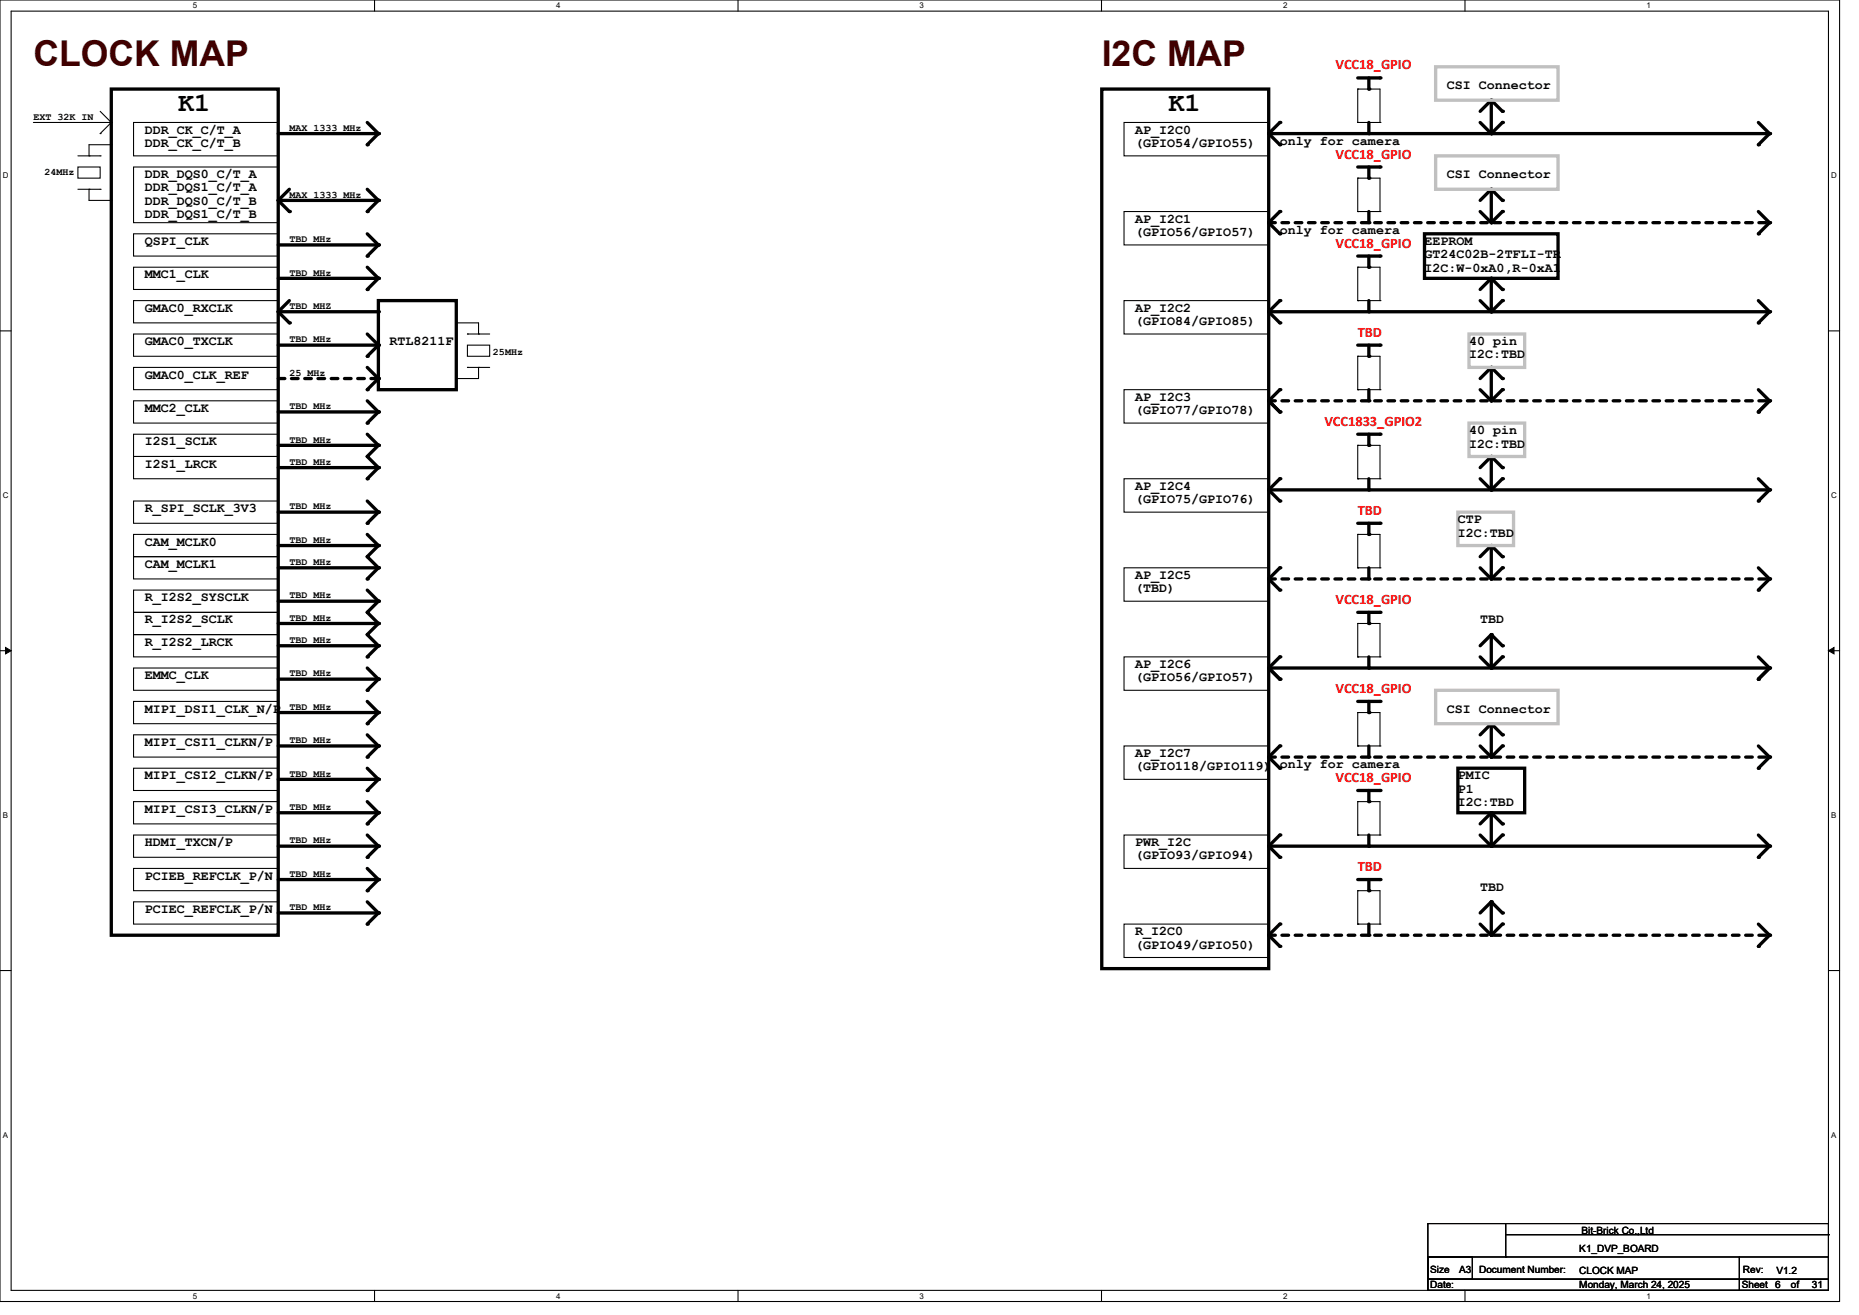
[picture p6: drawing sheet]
<svg xmlns="http://www.w3.org/2000/svg" width="297mm" height="210mm" viewBox="0 0 297 210" stroke-linecap="round" stroke-linejoin="round" font-family="sans-serif">
<path d="M0 0h293.9v207.8h-293.9zM1.8 1.8h290.3v204.3h-290.3z" fill="none" stroke="#000" stroke-width=".17"/>
<g fill="#fff">
<path d="M30.8 .2h.7v1.4h-.7z"/>
<path d="M30.8 206.2h.7v1.5h-.7z"/>
</g>
<path d="M59.8 0v1.8M59.8 206.1v1.7" fill="none" stroke="#000" stroke-width=".17"/>
<g fill="#fff">
<path d="M88.9 .2h.7v1.4h-.7z"/>
<path d="M88.9 206.2h.7v1.5h-.7z"/>
</g>
<path d="M117.9 0v1.8M117.9 206.1v1.7" fill="none" stroke="#000" stroke-width=".17"/>
<g fill="#fff">
<path d="M146.9 .2h.7v1.4h-.7z"/>
<path d="M146.9 206.2h.7v1.5h-.7z"/>
</g>
<path d="M176 0v1.8M176 206.1v1.7" fill="none" stroke="#000" stroke-width=".17"/>
<g fill="#fff">
<path d="M205 .2h.7v1.4h-.7z"/>
<path d="M205 206.2h.7v1.5h-.7z"/>
</g>
<path d="M234.1 0v1.8M234.1 206.1v1.7" fill="none" stroke="#000" stroke-width=".17"/>
<g fill="#fff">
<path d="M263.1 .2h.7v1.4h-.7z"/>
<path d="M263.1 206.2h.7v1.5h-.7z"/>
<path d="M.4 27.3h1v1.4h-1z"/>
<path d="M292.6 27.3h.9v1.4h-.9z"/>
<path d="M.4 78.4h1v1.4h-1z"/>
<path d="M292.6 78.4h.9v1.4h-.9z"/>
</g>
<path d="M0 52.8h1.8M292.1 52.8h1.8" fill="none" stroke="#000" stroke-width=".17"/>
<g fill="#fff">
<path d="M.4 129.4h.9v1.5h-.9z"/>
<path d="M292.6 129.4h.8v1.5h-.8z"/>
</g>
<path d="M0 103.9h1.8M292.1 103.9h1.8" fill="none" stroke="#000" stroke-width=".17"/>
<path d="M.9 103.4l.9 .5-.9 .5zM292.1 103.9l.9-.5v1z" fill="#000" stroke="#000" stroke-width=".16"/>
<g fill="#fff">
<path d="M.4 180.5h.9v1.4h-.9z"/>
<path d="M292.6 180.5h.8v1.4h-.8z"/>
</g>
<g fill="none" stroke="#000" stroke-width=".17">
<path d="M5.3 19.6h12.5M16 17.8l1.8 1.8M17.8 19.6h.1M17.8 19.6l-1.8 1.7M21.3 19.6h23.1v5.3h-23.1zM179.6 19.6h23.1v5.3h-23.1zM216.9 19.6h.1M216.9 14.2h.1M216.9 14.2v5.4M216.9 14.2h3.6v5.4M216.9 19.6h3.6M220.5 19.6h.1"/>
<path d="M12.4 26.7h3.6v1.7h-3.6zM12.4 24.9h3.6M12.4 30.2h3.6M14.2 24.9h.1M14.2 30.2h.1M14.2 30.2v1.8h3.6M16 24.9h.1M16 30.2h.1M16 21.3h.1M17.8 23.1h.1M17.8 32h.1M17.8 23.1h-3.6v1.8"/>
<path d="M21.3 26.7h23.1v8.9h-23.1zM21.3 37.3h23.1v3.6h-23.1zM179.6 33.8h23.1v5.3h-23.1zM216.9 33.8h.1M216.9 28.4h.1M216.9 28.4v5.4M216.9 28.4h3.6v5.4M216.9 33.8h3.6M220.5 33.8h.1M21.3 42.7h23.1v3.5h-23.1zM21.3 48h23.1v3.6h-23.1zM21.3 53.3h23.1v3.6h-23.1z"/>
<path d="M21.3 58.7h23.1v3.5h-23.1zM72.9 51.6h.1M72.9 51.6h3.6v1.7M74.7 55.1h3.5v1.8h-3.5zM74.7 58.7h.1M74.7 53.3h.1M74.7 58.7h3.5M74.7 53.3h3.5M76.5 58.7h.1M76.5 53.3h.1M76.5 58.7v1.8h-3.6M179.6 48h23.1v5.3h-23.1z"/>
<path d="M216.9 48h.1M216.9 42.7h.1M216.9 56.9h.1M216.9 42.7v5.3M216.9 56.9v5.3M216.9 42.7h3.6v5.3M216.9 56.9h3.6v5.3M216.9 48h3.6M220.5 48h.1M21.3 64h23.1v3.6h-23.1zM21.3 69.3h23.1v3.6h-23.1zM21.3 72.9h23.1v3.6h-23.1z"/>
<path d="M72.9 60.5h.1M179.6 62.2h23.1v5.4h-23.1zM179.6 76.5h23.1v5.3h-23.1zM216.9 62.2h.1M216.9 76.5h.1M216.9 71.1h.1M216.9 71.1v5.4M216.9 71.1h3.6v5.4M216.9 62.2h3.6M216.9 76.5h3.6M220.5 62.2h.1M220.5 76.5h.1"/>
<path d="M21.3 80h23.1v3.6h-23.1zM21.3 85.3h23.1v3.6h-23.1zM21.3 94.2h23.1v3.6h-23.1zM21.3 97.8h23.1v3.5h-23.1zM21.3 88.9h23.1v3.6h-23.1zM179.6 90.7h23.1v5.3h-23.1zM216.9 90.7h.1M216.9 85.3h.1M216.9 99.6h.1M216.9 85.3v5.4M216.9 99.6v5.3M216.9 85.3h3.6v5.4"/>
<path d="M216.9 99.6h3.6v5.3M216.9 90.7h3.6M220.5 90.7h.1M21.3 101.3h23.1v3.6h-23.1zM21.3 106.7h23.1v3.5h-23.1zM21.3 112h23.1v3.6h-23.1zM21.3 117.3h23.1v3.6h-23.1zM179.6 104.9h23.1v5.3h-23.1zM179.6 119.1h23.1v5.4h-23.1zM216.9 104.9h.1M216.9 119.1h.1M216.9 113.8h.1"/>
<path d="M216.9 113.8v5.3M216.9 113.8h3.6v5.3M216.9 104.9h3.6M216.9 119.1h3.6M220.5 104.9h.1M220.5 119.1h.1M21.3 133.3h23.1v3.6h-23.1zM21.3 138.7h23.1v3.5h-23.1zM21.3 122.7h23.1v3.5h-23.1zM21.3 128h23.1v3.6h-23.1zM179.6 133.3h23.1v5.4h-23.1zM216.9 133.3h.1"/>
<path d="M216.9 128h.1M216.9 128v5.3M216.9 128h3.6v5.3M216.9 133.3h3.6M220.5 133.3h.1M0 155h1.8M21.3 144h23.1v3.6h-23.1zM179.6 147.6h23.1v5.3h-23.1zM216.9 147.6h.1M216.9 142.2h.1M216.9 142.2v5.4M216.9 142.2h3.6v5.4"/>
<path d="M216.9 147.6h3.6M220.5 147.6h.1M292.1 155h1.8M228.1 195.4h64v10.7h-64zM240.6 197.2h51.5M240.6 195.4v5.3M292.1 197.2h.1M228.1 200.7h7.1v3.6h-7.1zM228.1 200.7h49.8v3.6h-49.8zM228.1 204.3h49.8v1.8h-49.8zM240.6 200.7h.1M277.9 200.7h14.2v3.6h-14.2z"/>
<path d="M277.9 204.3h14.2v1.8h-14.2z"/>
</g>
<g fill="none" stroke="#000" stroke-width=".53">
<path d="M17.8 14.2h26.6v135.2h-26.6zM58.7 19.6l1.8 1.7M176 14.2h26.7v140.5h-26.7zM204.5 19.6l-1.8 1.7M216.9 12.4h3.6M218.7 12.4v1.8M218.7 19.6v1.7M236.5 19.6l1.8 1.7M238.3 16l-1.8 1.8M238.3 16l1.7 1.8M238.3 16v5.3M240 19.6l-1.7 1.7"/>
<path d="M280.9 19.6l1.8 1.7M44.4 21.3h16.1M44.4 32h16.1M44.4 32l1.8 1.8M44.4 39.1h16.1M46.2 30.2l-1.8 1.8M58.7 30.2l1.8 1.8M58.7 37.3l1.8 1.8M60.5 21.3l-1.8 1.8M60.5 32l-1.8 1.8M60.5 39.1l-1.8 1.8M202.7 21.3h80"/>
<path d="M202.7 21.3l1.8 1.8M204.5 33.8l-1.8 1.8 1.8 1.7M216.9 26.7h3.6M218.7 26.7v1.7M218.7 33.8v1.8M227.6 37.3h21.3v7.1h-21.3zM236.5 33.8l1.8 1.8M238.3 30.2v5.4M238.3 30.2l-1.8 1.8M238.3 30.2l1.7 1.8M240 33.8l-1.7 1.8M280.9 33.8l1.8 1.8-1.8 1.7"/>
<path d="M282.7 21.3l-1.8 1.8M44.4 49.8h16.1M44.4 55.1h16.1M44.4 44.4h16.1M44.4 49.8l1.8 1.8M46.2 48l-1.8 1.8M58.7 42.7l1.8 1.7M58.7 53.3l1.8 1.8M58.7 58.7l1.8 1.8-1.8 1.7M60.5 48h12.4v14.2h-12.4zM60.5 44.4l-1.8 1.8M60.5 55.1l-1.8 1.8"/>
<path d="M202.7 49.8h80M202.7 49.8l1.8 1.8M204.5 48l-1.8 1.8M216.9 40.9h3.6M216.9 55.1h3.6M218.7 40.9v1.8M218.7 48v1.8M218.7 55.1v1.8M236.5 48l1.8 1.8M238.3 44.4v5.4M238.3 58.7v5.3M238.3 44.4l-1.8 1.8"/>
<path d="M238.3 44.4l1.7 1.8M238.3 58.7l-1.8 1.8M238.3 58.7l1.7 1.8M240 48l-1.7 1.8M280.9 48l1.8 1.8M282.7 49.8l-1.8 1.8M44.4 65.8h16.1M44.4 71.1h16.1M44.4 74.7h16.1M58.7 64l1.8 1.8M58.7 69.3l1.8 1.8M60.5 65.8l-1.8 1.8"/>
<path d="M60.5 71.1l-1.8 1.8 1.8 1.8M60.5 74.7l-1.8 1.8M202.7 78.2h80M202.7 78.2l1.8 1.8M204.5 62.2l-1.8 1.8 1.8 1.8M204.5 76.5l-1.8 1.7M216.9 69.3h3.6M218.7 62.2v1.8M218.7 69.3v1.8M218.7 76.5v1.7M236.5 62.2l1.8 1.8M236.5 76.5l1.8 1.7"/>
<path d="M238.3 72.9v5.3M238.3 72.9l-1.8 1.8M238.3 72.9l1.7 1.8M240 62.2l-1.7 1.8M240 76.5l-1.7 1.7M280.9 62.2l1.8 1.8-1.8 1.8M280.9 76.5l1.8 1.7M282.7 78.2l-1.8 1.8M44.4 81.8h16.1M44.4 87.1h16.1M44.4 96h16.1M44.4 99.6h16.1"/>
<path d="M44.4 90.7h16.1M58.7 80l1.8 1.8M58.7 85.3l1.8 1.8M58.7 94.2l1.8 1.8M60.5 81.8l-1.8 1.8M60.5 87.1l-1.8 1.8 1.8 1.8M60.5 96l-1.8 1.8 1.8 1.8M60.5 99.6l-1.8 1.7 1.8 1.8M60.5 90.7l-1.8 1.8M204.5 90.7l-1.8 1.8 1.8 1.7M216.9 83.6h3.6M216.9 97.8h3.6"/>
<path d="M218.7 83.6v1.7M218.7 90.7v1.8M218.7 97.8v1.8M236.5 90.7l1.8 1.8M238.3 87.1v5.4M238.3 87.1l-1.8 1.8M238.3 87.1l1.7 1.8M240 90.7l-1.7 1.8M280.9 90.7l1.8 1.8-1.8 1.7M44.4 103.1h16.1M44.4 108.5h16.1M44.4 113.8h16.1"/>
<path d="M44.4 119.1h16.1M58.7 106.7l1.8 1.8M58.7 112l1.8 1.8M58.7 117.3l1.8 1.8M60.5 103.1l-1.8 1.8M60.5 108.5l-1.8 1.7M60.5 113.8l-1.8 1.8M60.5 119.1l-1.8 1.8M202.7 106.7h80M202.7 106.7l1.8 1.8M204.5 104.9l-1.8 1.8M204.5 119.1l-1.8 1.8 1.8 1.8"/>
<path d="M216.9 112h3.6M218.7 104.9v1.8M218.7 112v1.8M218.7 119.1v1.8M236.5 104.9l1.8 1.8M236.5 119.1l1.8 1.8M238.3 101.3v5.4M238.3 115.6v5.3M238.3 101.3l-1.8 1.8M238.3 101.3l1.7 1.8M238.3 115.6l-1.8 1.7M238.3 115.6l1.7 1.7"/>
<path d="M240 104.9l-1.7 1.8M240 119.1l-1.7 1.8M280.9 104.9l1.8 1.8M280.9 119.1l1.8 1.8-1.8 1.8M282.7 106.7l-1.8 1.8M44.4 135.1h16.1M44.4 124.5h16.1M44.4 129.8h16.1M58.7 133.3l1.8 1.8M58.7 138.7l1.8 1.8M58.7 122.7l1.8 1.8M58.7 128l1.8 1.8"/>
<path d="M60.5 135.1l-1.8 1.8M60.5 124.5l-1.8 1.7M60.5 129.8l-1.8 1.8M202.7 135.1h80M202.7 135.1l1.8 1.8M204.5 133.3l-1.8 1.8M216.9 126.2h3.6M218.7 126.2v1.8M218.7 133.3v1.8M232.9 122.7h10.7v7.1h-10.7zM236.5 133.3l1.8 1.8M238.3 129.8v5.3"/>
<path d="M238.3 129.8l-1.8 1.8M238.3 129.8l1.7 1.8M240 133.3l-1.7 1.8M280.9 133.3l1.8 1.8M282.7 135.1l-1.8 1.8M44.4 140.5h16.1M44.4 145.8h16.1M58.7 144l1.8 1.8M60.5 140.5l-1.8 1.7M60.5 145.8l-1.8 1.8M204.5 147.6l-1.8 1.8 1.8 1.7M216.9 140.5h3.6"/>
<path d="M218.7 140.5v1.7M218.7 147.6v1.8M236.5 147.6l1.8 1.8M238.3 144v5.4M238.3 144l-1.8 1.8M238.3 144l1.7 1.8M240 147.6l-1.7 1.8M280.9 147.6l1.8 1.8-1.8 1.7"/>
</g>
<g fill="#000">
<circle cx="204.5" cy="19.6" r=".26"/>
<circle cx="218.7" cy="14.2" r=".26"/>
<circle cx="220.5" cy="12.4" r=".26"/>
<circle cx="238.3" cy="16" r=".26"/>
<circle cx="240" cy="17.8" r=".26"/>
<circle cx="240" cy="19.6" r=".26"/>
<circle cx="44.4" cy="32" r=".26"/>
<circle cx="46.2" cy="33.8" r=".26"/>
<circle cx="58.7" cy="33.8" r=".26"/>
<circle cx="58.7" cy="23.1" r=".26"/>
<circle cx="60.5" cy="39.1" r=".26"/>
<circle cx="60.5" cy="21.3" r=".26"/>
<circle cx="60.5" cy="32" r=".26"/>
<circle cx="204.5" cy="23.1" r=".26"/>
<circle cx="204.5" cy="37.3" r=".26"/>
<circle cx="204.5" cy="33.8" r=".26"/>
<circle cx="218.7" cy="35.6" r=".26"/>
<circle cx="218.7" cy="21.3" r=".26"/>
<circle cx="218.7" cy="28.4" r=".26"/>
<circle cx="220.5" cy="26.7" r=".26"/>
<circle cx="238.3" cy="35.6" r=".26"/>
<circle cx="238.3" cy="21.3" r=".26"/>
<circle cx="238.3" cy="30.2" r=".26"/>
<circle cx="240" cy="33.8" r=".26"/>
<circle cx="240" cy="32" r=".26"/>
<circle cx="280.9" cy="37.3" r=".26"/>
<circle cx="280.9" cy="23.1" r=".26"/>
<circle cx="282.7" cy="21.3" r=".26"/>
<circle cx="282.7" cy="35.6" r=".26"/>
<circle cx="44.4" cy="49.8" r=".26"/>
<circle cx="46.2" cy="51.6" r=".26"/>
<circle cx="58.7" cy="40.9" r=".26"/>
<circle cx="58.7" cy="46.2" r=".26"/>
<circle cx="58.7" cy="56.9" r=".26"/>
<circle cx="60.5" cy="44.4" r=".26"/>
<circle cx="60.5" cy="49.8" r=".26"/>
<circle cx="60.5" cy="55.1" r=".26"/>
<circle cx="204.5" cy="48" r=".26"/>
<circle cx="204.5" cy="51.6" r=".26"/>
<circle cx="218.7" cy="42.7" r=".26"/>
<circle cx="218.7" cy="49.8" r=".26"/>
<circle cx="218.7" cy="56.9" r=".26"/>
<circle cx="220.5" cy="40.9" r=".26"/>
<circle cx="220.5" cy="55.1" r=".26"/>
<circle cx="238.3" cy="49.8" r=".26"/>
<circle cx="238.3" cy="58.7" r=".26"/>
<circle cx="238.3" cy="44.4" r=".26"/>
<circle cx="240" cy="46.2" r=".26"/>
<circle cx="240" cy="48" r=".26"/>
<circle cx="280.9" cy="51.6" r=".26"/>
<circle cx="282.7" cy="49.8" r=".26"/>
<circle cx="58.7" cy="76.5" r=".26"/>
<circle cx="58.7" cy="67.6" r=".26"/>
<circle cx="58.7" cy="62.2" r=".26"/>
<circle cx="58.7" cy="72.9" r=".26"/>
<circle cx="60.5" cy="60.5" r=".26"/>
<circle cx="60.5" cy="74.7" r=".26"/>
<circle cx="60.5" cy="71.1" r=".26"/>
<circle cx="60.5" cy="65.8" r=".26"/>
<circle cx="204.5" cy="62.2" r=".26"/>
<circle cx="204.5" cy="76.5" r=".26"/>
<circle cx="204.5" cy="65.8" r=".26"/>
<circle cx="218.7" cy="71.1" r=".26"/>
<circle cx="218.7" cy="78.2" r=".26"/>
<circle cx="218.7" cy="64" r=".26"/>
<circle cx="220.5" cy="69.3" r=".26"/>
<circle cx="238.3" cy="78.2" r=".26"/>
<circle cx="238.3" cy="64" r=".26"/>
<circle cx="238.3" cy="72.9" r=".26"/>
<circle cx="240" cy="60.5" r=".26"/>
<circle cx="240" cy="74.7" r=".26"/>
<circle cx="240" cy="76.5" r=".26"/>
<circle cx="240" cy="62.2" r=".26"/>
<circle cx="280.9" cy="65.8" r=".26"/>
<circle cx="282.7" cy="64" r=".26"/>
<circle cx="282.7" cy="78.2" r=".26"/>
<circle cx="58.7" cy="83.6" r=".26"/>
<circle cx="58.7" cy="88.9" r=".26"/>
<circle cx="58.7" cy="97.8" r=".26"/>
<circle cx="58.7" cy="92.5" r=".26"/>
<circle cx="60.5" cy="90.7" r=".26"/>
<circle cx="60.5" cy="81.8" r=".26"/>
<circle cx="60.5" cy="87.1" r=".26"/>
<circle cx="60.5" cy="96" r=".26"/>
<circle cx="60.5" cy="99.6" r=".26"/>
<circle cx="204.5" cy="80" r=".26"/>
<circle cx="204.5" cy="90.7" r=".26"/>
<circle cx="204.5" cy="94.2" r=".26"/>
<circle cx="218.7" cy="85.3" r=".26"/>
<circle cx="218.7" cy="99.6" r=".26"/>
<circle cx="218.7" cy="92.5" r=".26"/>
<circle cx="220.5" cy="83.6" r=".26"/>
<circle cx="220.5" cy="97.8" r=".26"/>
<circle cx="238.3" cy="87.1" r=".26"/>
<circle cx="238.3" cy="92.5" r=".26"/>
<circle cx="240" cy="88.9" r=".26"/>
<circle cx="240" cy="90.7" r=".26"/>
<circle cx="280.9" cy="80" r=".26"/>
<circle cx="280.9" cy="94.2" r=".26"/>
<circle cx="282.7" cy="92.5" r=".26"/>
<circle cx="58.7" cy="115.6" r=".26"/>
<circle cx="58.7" cy="101.3" r=".26"/>
<circle cx="58.7" cy="110.2" r=".26"/>
<circle cx="58.7" cy="104.9" r=".26"/>
<circle cx="60.5" cy="113.8" r=".26"/>
<circle cx="60.5" cy="103.1" r=".26"/>
<circle cx="60.5" cy="108.5" r=".26"/>
<circle cx="60.5" cy="119.1" r=".26"/>
<circle cx="204.5" cy="108.5" r=".26"/>
<circle cx="204.5" cy="119.1" r=".26"/>
<circle cx="204.5" cy="104.9" r=".26"/>
<circle cx="218.7" cy="106.7" r=".26"/>
<circle cx="218.7" cy="113.8" r=".26"/>
<circle cx="220.5" cy="112" r=".26"/>
<circle cx="238.3" cy="106.7" r=".26"/>
<circle cx="238.3" cy="115.6" r=".26"/>
<circle cx="238.3" cy="101.3" r=".26"/>
<circle cx="240" cy="104.9" r=".26"/>
<circle cx="240" cy="117.3" r=".26"/>
<circle cx="240" cy="103.1" r=".26"/>
<circle cx="240" cy="119.1" r=".26"/>
<circle cx="280.9" cy="108.5" r=".26"/>
<circle cx="282.7" cy="106.7" r=".26"/>
<circle cx="58.7" cy="131.6" r=".26"/>
<circle cx="58.7" cy="120.9" r=".26"/>
<circle cx="58.7" cy="136.9" r=".26"/>
<circle cx="58.7" cy="126.2" r=".26"/>
<circle cx="60.5" cy="129.8" r=".26"/>
<circle cx="60.5" cy="135.1" r=".26"/>
<circle cx="60.5" cy="124.5" r=".26"/>
<circle cx="204.5" cy="122.7" r=".26"/>
<circle cx="204.5" cy="133.3" r=".26"/>
<circle cx="204.5" cy="136.9" r=".26"/>
<circle cx="218.7" cy="120.9" r=".26"/>
<circle cx="218.7" cy="135.1" r=".26"/>
<circle cx="218.7" cy="128" r=".26"/>
<circle cx="220.5" cy="126.2" r=".26"/>
<circle cx="238.3" cy="129.8" r=".26"/>
<circle cx="238.3" cy="120.9" r=".26"/>
<circle cx="238.3" cy="135.1" r=".26"/>
<circle cx="240" cy="131.6" r=".26"/>
<circle cx="240" cy="133.3" r=".26"/>
<circle cx="280.9" cy="122.7" r=".26"/>
<circle cx="280.9" cy="136.9" r=".26"/>
<circle cx="282.7" cy="120.9" r=".26"/>
<circle cx="282.7" cy="135.1" r=".26"/>
<circle cx="58.7" cy="147.6" r=".26"/>
<circle cx="58.7" cy="142.2" r=".26"/>
<circle cx="60.5" cy="145.8" r=".26"/>
<circle cx="60.5" cy="140.5" r=".26"/>
<circle cx="204.5" cy="147.6" r=".26"/>
<circle cx="204.5" cy="151.1" r=".26"/>
<circle cx="218.7" cy="142.2" r=".26"/>
<circle cx="218.7" cy="149.4" r=".26"/>
<circle cx="220.5" cy="140.5" r=".26"/>
<circle cx="238.3" cy="144" r=".26"/>
<circle cx="238.3" cy="149.4" r=".26"/>
<circle cx="240" cy="147.6" r=".26"/>
<circle cx="240" cy="145.8" r=".26"/>
<circle cx="280.9" cy="151.1" r=".26"/>
<circle cx="282.7" cy="149.4" r=".26"/>
</g>
<path d="M202.7 35.6h80M44.4 60.5h16.1M202.7 64h80M202.7 92.5h80M202.7 120.9h80M202.7 149.4h80" fill="none" stroke="#000" stroke-width=".53" stroke-dasharray="1.1 1.1"/>
<g fill="#000" stroke-dasharray="1.1 1.1">
<circle cx="282.7" cy="35.6" r=".26"/>
<circle cx="60.5" cy="60.5" r=".26"/>
<circle cx="282.7" cy="64" r=".26"/>
<circle cx="282.7" cy="92.5" r=".26"/>
<circle cx="282.7" cy="120.9" r=".26"/>
<circle cx="282.7" cy="149.4" r=".26"/>
</g>
<path d="M229.4 10.7h19.5v5.3h-19.5zM229.4 24.9h19.5v5.3h-19.5zM234.7 53.3h8.9v5.4h-8.9zM234.7 67.6h8.9v5.3h-8.9zM232.9 81.8h8.9v5.3h-8.9zM229.4 110.2h19.5v5.4h-19.5z" fill="none" stroke="#c0c0c0" stroke-width=".53"/>
<g font-size="5.7" fill="#400000">
<text x="5.3" y="10.5">CLOCK MAP</text>
<text x="176" y="10.5">I2C MAP</text>
</g>
<g font-size="4.3">
<text x="28.4" y="17.8">K1</text>
<text x="186.7" y="17.8">K1</text>
</g>
<g font-size="2.3" fill="#f00">
<text x="213.4" y="11.1">VCC18_GPIO</text>
<text x="213.4" y="25.3">VCC18_GPIO</text>
<text x="213.4" y="39.5">VCC18_GPIO</text>
<text x="216.9" y="53.8">TBD</text>
<text x="211.6" y="68">VCC1833_GPIO2</text>
<text x="216.9" y="82.2">TBD</text>
<text x="213.4" y="96.4">VCC18_GPIO</text>
<text x="213.4" y="110.7">VCC18_GPIO</text>
<text x="213.4" y="124.9">VCC18_GPIO</text>
<text x="216.9" y="139.1">TBD</text>
</g>
<g font-size="2.1">
<text x="231.1" y="14.2">CSI Connector</text>
<text x="23.1" y="21.3">DDR_CK_C/T_A</text>
<text x="23.1" y="23.5">DDR_CK_C/T_B</text>
<text x="181.4" y="21.3">AP_I2C0</text>
<text x="181.4" y="23.5">(GPIO54/GPIO55)</text>
<text x="204.5" y="23.1">only for camera</text>
<text x="23.1" y="28.4">DDR_DQS0_C/T_A</text>
<text x="231.1" y="28.4">CSI Connector</text>
<text x="23.1" y="30.6">DDR_DQS1_C/T_A</text>
<text x="23.1" y="32.7">DDR_DQS0_C/T_B</text>
<text x="23.1" y="34.8">DDR_DQS1_C/T_B</text>
<text x="181.4" y="35.6">AP_I2C1</text>
<text x="23.1" y="39.1">QSPI_CLK</text>
<text x="181.4" y="37.7">(GPIO56/GPIO57)</text>
<text x="204.5" y="37.3">only for camera</text>
<text x="227.6" y="39.1">EEPROM</text>
<text x="227.6" y="41.2">GT24C02B-2TFLI-TR</text>
<text x="23.1" y="44.5">MMC1_CLK</text>
<text x="227.6" y="43.4">I2C:W-0xA0,R-0xA1</text>
<text x="23.1" y="49.8">GMAC0_RXCLK</text>
<text x="181.4" y="49.8">AP_I2C2</text>
<text x="181.4" y="51.9">(GPIO84/GPIO85)</text>
<text x="23.1" y="55.1">GMAC0_TXCLK</text>
<text x="62.2" y="55.1">RTL8211F</text>
<text x="234.7" y="55.1">40 pin</text>
<text x="234.7" y="57.2">I2C:TBD</text>
<text x="23.1" y="60.5">GMAC0_CLK_REF</text>
<text x="23.1" y="65.8">MMC2_CLK</text>
<text x="181.4" y="64">AP_I2C3</text>
<text x="23.1" y="71.1">I2S1_SCLK</text>
<text x="181.4" y="66.1">(GPIO77/GPIO78)</text>
<text x="234.7" y="69.3">40 pin</text>
<text x="234.7" y="71.5">I2C:TBD</text>
<text x="23.1" y="74.7">I2S1_LRCK</text>
<text x="23.1" y="81.8">R_SPI_SCLK_3V3</text>
<text x="181.4" y="78.2">AP_I2C4</text>
<text x="181.4" y="80.4">(GPIO75/GPIO76)</text>
<text x="232.9" y="83.6">CTP</text>
<text x="23.1" y="87.1">CAM_MCLK0</text>
<text x="232.9" y="85.7">I2C:TBD</text>
<text x="23.1" y="90.7">CAM_MCLK1</text>
<text x="181.4" y="92.5">AP_I2C5</text>
<text x="181.4" y="94.6">(TBD)</text>
<text x="23.1" y="99.6">R_I2S2_SCLK</text>
<text x="23.1" y="96">R_I2S2_SYSCLK</text>
<text x="236.5" y="99.6">TBD</text>
<text x="23.1" y="103.1">R_I2S2_LRCK</text>
<text x="181.4" y="106.7">AP_I2C6</text>
<text x="23.1" y="108.5">EMMC_CLK</text>
<text x="23.1" y="113.8">MIPI_DSI1_CLK_N/P</text>
<text x="181.4" y="108.8">(GPIO56/GPIO57)</text>
<text x="231.1" y="113.8">CSI Connector</text>
<text x="23.1" y="119.1">MIPI_CSI1_CLKN/P</text>
<text x="23.1" y="124.5">MIPI_CSI2_CLKN/P</text>
<text x="181.4" y="120.9">AP_I2C7</text>
<text x="181.4" y="123">(GPIO118/GPIO119)</text>
<text x="204.5" y="122.7">only for camera</text>
<text x="232.9" y="124.5">PMIC</text>
<text x="23.1" y="129.8">MIPI_CSI3_CLKN/P</text>
<text x="232.9" y="126.6">P1</text>
<text x="232.9" y="128.7">I2C:TBD</text>
<text x="23.1" y="135.1">HDMI_TXCN/P</text>
<text x="181.4" y="135.1">PWR_I2C</text>
<text x="181.4" y="137.3">(GPIO93/GPIO94)</text>
<text x="23.1" y="140.5">PCIEB_REFCLK_P/N</text>
<text x="236.5" y="142.2">TBD</text>
<text x="23.1" y="145.8">PCIEC_REFCLK_P/N</text>
<text x="181.4" y="149.4">R_I2C0</text>
<text x="181.4" y="151.5">(GPIO49/GPIO50)</text>
</g>
<g font-size="1.6">
<text x="5.3" y="19.1">EXT_32K_IN</text>
<text x="46.2" y="20.9">MAX 1333 MHz</text>
<text x="7.1" y="28">24MHz</text>
<text x="46.2" y="31.6">MAX 1333 MHz</text>
<text x="46.2" y="38.7">TBD MHz</text>
<text x="46.2" y="44">TBD MHz</text>
<text x="46.2" y="49.3">TBD MHZ</text>
<text x="46.2" y="54.7">TBD MHz</text>
<text x="78.8" y="56.6">25MHz</text>
<text x="46.2" y="60">25 MHz</text>
<text x="46.2" y="65.3">TBD MHz</text>
<text x="46.2" y="70.7">TBD MHz</text>
<text x="46.2" y="74.2">TBD MHz</text>
<text x="46.2" y="81.3">TBD MHz</text>
<text x="46.2" y="86.7">TBD MHz</text>
<text x="46.2" y="95.6">TBD MHz</text>
<text x="46.2" y="90.2">TBD MHz</text>
<text x="46.2" y="99.1">TBD MHz</text>
<text x="46.2" y="102.7">TBD MHz</text>
<text x="46.2" y="108">TBD MHz</text>
<text x="46.2" y="113.3">TBD MHz</text>
<text x="46.2" y="118.7">TBD MHz</text>
<text x="46.2" y="124">TBD MHz</text>
<text x="46.2" y="129.3">TBD MHz</text>
<text x="46.2" y="134.7">TBD MHz</text>
<text x="46.2" y="140">TBD MHz</text>
<text x="46.2" y="145.4">TBD MHz</text>
<text x="252.7" y="197">Bit-Brick Co.,Ltd</text>
<text x="228.5" y="203.2">Size</text>
<text x="233.1" y="203.2">A3</text>
<text x="236.3" y="203.2">Document Number:</text>
<text x="252.3" y="203.4">CLOCK MAP</text>
<text x="252.3" y="199.9">K1_DVP_BOARD</text>
<text x="278.5" y="203.2">Rev:</text>
<text x="283.8" y="203.4">V1.2</text>
<text x="228.5" y="205.7">Date:</text>
<text x="252.3" y="205.7">Monday, March 24, 2025</text>
<text x="278.3" y="205.7">Sheet</text>
<text x="283.6" y="205.7">6</text>
<text x="286.1" y="205.7">of</text>
<text x="289.5" y="205.7">31</text>
</g>
<g font-size="1.3">
<text x="30.8" y="1.3">5</text>
<text x="88.9" y="1.3">4</text>
<text x="146.9" y="1.3">3</text>
<text x="205" y="1.3">2</text>
<text x="263.1" y="1.3">1</text>
<text x=".4" y="28.5">D</text>
<text x="292.5" y="28.5">D</text>
<text x=".4" y="79.5">C</text>
<text x="292.5" y="79.5">C</text>
<text x=".4" y="130.6">B</text>
<text x="292.5" y="130.6">B</text>
<text x=".4" y="181.7">A</text>
<text x="292.5" y="181.7">A</text>
<text x="30.8" y="207.4">5</text>
<text x="88.9" y="207.4">4</text>
<text x="146.9" y="207.4">3</text>
<text x="205" y="207.4">2</text>
<text x="263.1" y="207.4">1</text>
</g>
</svg>
